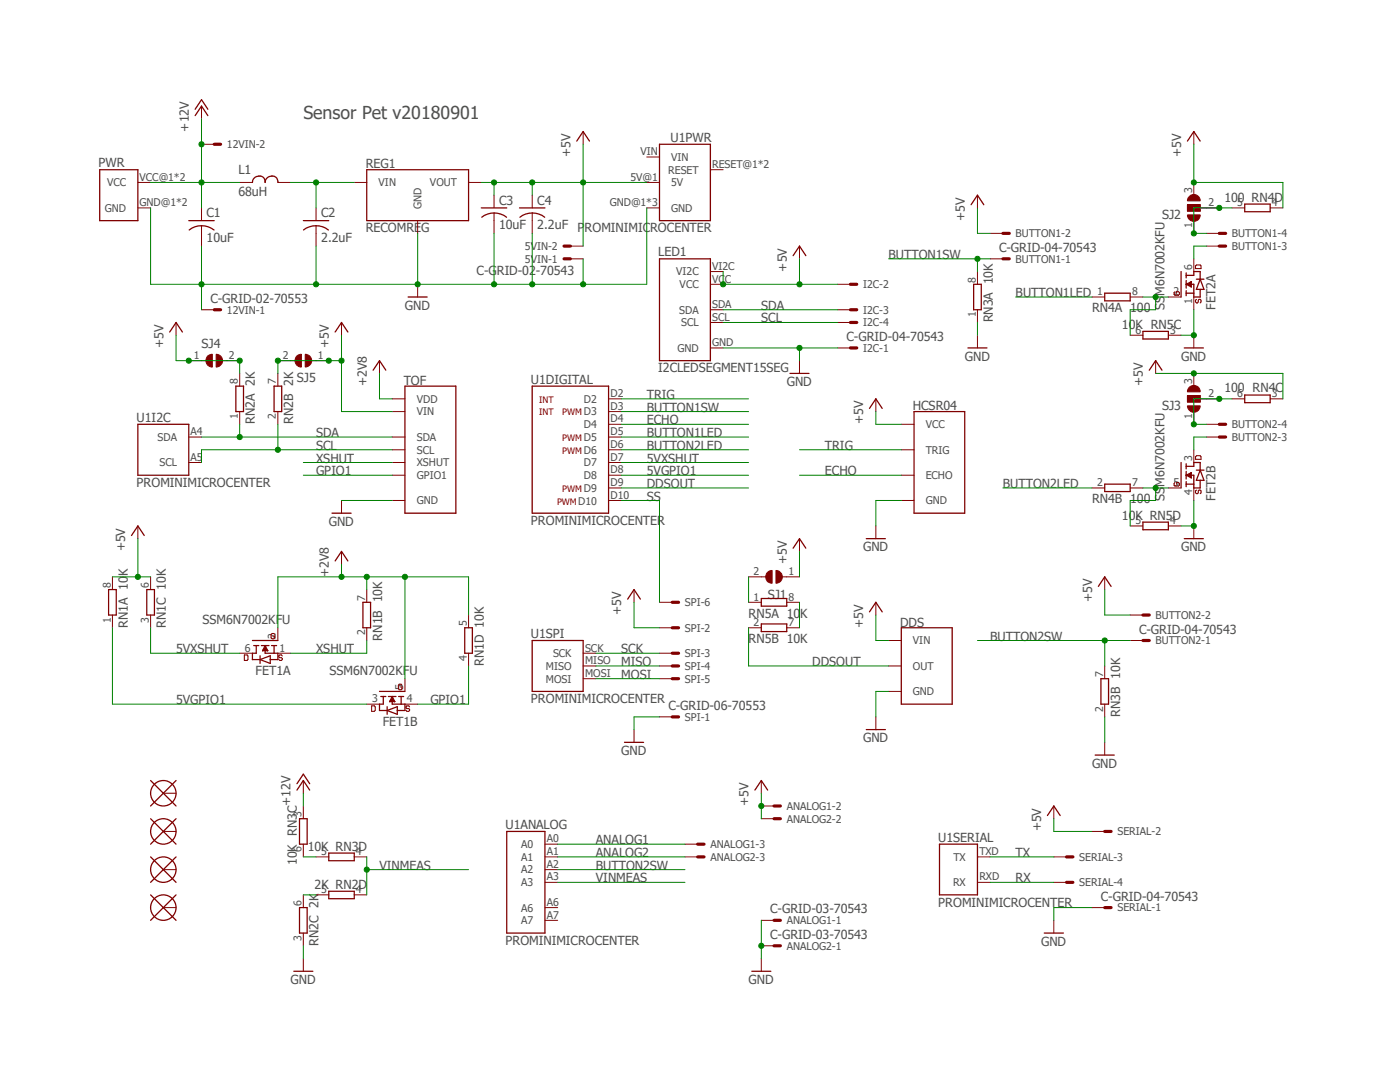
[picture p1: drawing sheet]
<svg xmlns="http://www.w3.org/2000/svg" width="279mm" height="216mm" viewBox="0 0 279 216" stroke-linecap="round" stroke-linejoin="round" font-family="sans-serif">
<path d="M19 18.8l241.4 178.2M260.4 18.8l-241.4 178.2" fill="none" stroke="#fff" stroke-width=".2"/>
<g fill="none" stroke="#800000" stroke-width=".2">
<path d="M27.5 36.4h2.6M40.2 21.2v2.5M40.2 28.8h2.6M47.8 36.4h2.6M55.5 36.4h2.5M70.7 36.4h2.5M93.5 36.4h2.6M98.6 38.9v2.6M116.4 26.2v2.6M129.1 31.3h2.5M129.1 36.4h2.5M141.8 33.9h2.5"/>
<path d="M195.1 38.9v2.6M238.3 26.2v2.6M27.5 41.5h2.6M40.2 41.5v2.5M40.2 45v4.1M63.1 41.5v2.5M63.1 45v4.1M83.4 44v2.6M83.4 56.7v2.6M98.6 42.5v4.1M113.8 49.1h2.6M113.8 51.6h2.6"/>
<path d="M129.1 41.5h2.5M141.8 56.7h2.5M141.8 54.2h2.5M159.6 49.1v2.5M167.2 56.7h2.5M195.1 54.2v2.5M197.6 51.6h2.6M197.6 46.6h2.6M233.2 59.3h2.5M238.3 51.6v2.6M238.3 59.3v2.5M240.8 49.1h2.5"/>
<path d="M240.8 46.6h2.5M40.2 61.8h2.6M47.8 74.5v2.5M55.5 74.5v2.5M68.2 64.3v2.6M75.7 72v2.5M78.3 79.6h2.5M121.5 79.6h2.5M141.8 69.4h2.5M141.8 61.8h2.5M141.8 64.3h2.5M159.6 72v2.5"/>
<path d="M167.2 69.4h2.5M167.2 61.8h2.5M167.2 64.3h2.5M174.8 79.6v2.5M195.1 61.8v2.5M195.1 66.9v2.5M230.6 72v2.5M238.3 66.9v2.5M37.7 87.2h2.5M37.7 92.3h2.5M47.8 82.1v2.6M55.5 82.1v2.6"/>
<path d="M68.2 99.9v2.5M78.3 82.1h2.5M78.3 87.2h2.5M78.3 89.7h2.5M78.3 92.3h2.5M78.3 94.8h2.5M78.3 99.9h2.5M121.5 82.1h2.5M121.5 84.7h2.5M121.5 87.2h2.5M121.5 89.7h2.5M121.5 92.3h2.5"/>
<path d="M121.5 97.4h2.5M121.5 94.8h2.5M121.5 99.9h2.5M179.9 84.7h2.5M179.9 89.7h2.5M179.9 94.8h2.5M179.9 99.9h2.5M233.2 97.4h2.5M238.3 89.7v2.6M238.3 97.4v2.5M240.8 84.7h2.5M240.8 87.2h2.5"/>
<path d="M22.4 115.1v2.5M27.5 104.9v2.6M30.1 115.1v2.5M68.2 110v2.6M73.2 117.6v2.6M126.5 117.6v2.6M174.8 104.9v2.6M220.5 115.1v2.5M238.3 104.9v2.6M22.4 122.7v2.6M30.1 122.7v2.6M47.8 130.3h2.6"/>
<path d="M55.5 130.3h2.5M55.5 125.3v2.5M73.2 125.3v2.5M80.8 135.4v2.6M93.5 122.7v2.6M93.5 130.3v2.6M116.4 130.3h2.5M116.4 135.4h2.5M116.4 132.9h2.5M131.6 130.3h2.6M131.6 135.4h2.6M131.6 132.9h2.6"/>
<path d="M131.6 125.3h2.6M131.6 120.2h2.6M174.8 120.2v2.5M177.3 132.9h2.6M177.3 127.8h2.6M177.3 138h2.6M220.5 132.9v2.5M225.6 127.8h2.5M225.6 122.7h2.5M32.6 158.3h2.5M60.5 155.7v2.6M73.2 140.5h2.5"/>
<path d="M80.8 140.5h2.6M126.5 145.6v2.5M131.6 143h2.6M151.9 155.7v2.6M174.8 143v2.6M220.5 140.5v2.5M220.5 148.1v2.6M32.6 173.5h2.5M32.6 165.9h2.5M60.5 160.8v2.6M60.5 168.4v2.6M60.5 178.6v2.5"/>
<path d="M63.1 171h2.5M63.1 178.6h2.5M70.7 171h2.5M70.7 178.6h2.5M108.8 171h2.5M108.8 176.1h2.5M108.8 173.5h2.5M108.8 168.4h2.5M136.7 171h2.5M136.7 168.4h2.5M151.9 160.8h2.6M151.9 163.4h2.6"/>
<path d="M195.1 171h2.5M195.1 176.1h2.5M210.3 171h2.6M210.3 176.1h2.6M210.3 160.8v2.6M217.9 165.9h2.6M32.6 181.1h2.5M60.5 186.2v2.5M60.5 191.3v2.5M108.8 183.6h2.5M108.8 181.1h2.5M151.9 183.6h2.6"/>
<path d="M151.9 188.7h2.6M151.9 191.3v2.5M210.3 183.6v2.6M217.9 181.1h2.6"/>
</g>
<g fill="none" stroke="#800000" stroke-width=".25">
<path d="M19.9 33.9h7.6v10.1h-7.6zM38.9 23.1l1.3-1.9 1.3 1.9M38.9 21.8l1.3-1.9 1.3 1.9M50.4 36.4a1.27 1.27 0 0 1 1.2-1.3 1.27 1.27 0 0 1 1.3 1.3 1.27 1.27 0 0 1 1.3-1.3 1.27 1.27 0 0 1 1.3 1.3M73.2 33.9h20.3v10.1h-20.3zM115.1 28.2l1.3-2 1.2 2M131.6 28.8h10.2v15.2h-10.2zM237 28.2l1.3-2 1.2 2M37.7 44h5.1M37.8 45.9a4 4 0 0 1 4.9 0M60.5 44h5.1M60.6 45.9a4 4 0 0 1 4.9 0"/>
<path d="M81.4 59.3h3.9M96.1 41.5h5M96.1 43.3a4 4 0 0 1 5 0M131.6 51.6h10.2v20.4h-10.2zM158.3 51l1.3-1.9 1.2 1.9M193.8 40.9l1.3-2 1.2 2M194.3 56.7h1.5v5.1h-1.5zM235.7 54.2v5.1M236.7 56.7h1.6v2.6h1.2v-1.6M236.7 54.9h1.6v-.7h1.2v1.5M236.7 54.4v1.1M236.7 56v1.5"/>
<path d="M236.7 58v1M236.7 58.5h1.6M236.7 56.7l1 .5M237.7 56.2v1M237.7 56.2l-1 .5M237.7 56.2l-.5 .5 .5 .5M237.7 56.2l-.2 .5 .2 .5M238.8 55.7h1.5M239.5 55.7l.8 2h-1.5zM47.1 77h1.5v5.1h-1.5zM54.7 77h1.5v5.1h-1.5zM66.9 66.3l1.3-2 1.2 2"/>
<path d="M74.5 73.9l1.2-1.9 1.3 1.9M80.8 77h10.2v25.4h-10.2zM106.2 77h15.3v25.4h-15.3zM157.6 74.5h3.9M193.2 69.4h3.8M229.4 73.9l1.2-1.9 1.3 1.9M236.3 69.4h3.9M27.5 84.7h10.2v10.1h-10.2zM173.5 81.5l1.3-1.9 1.3 1.9M182.4 82.1h10.1v20.3h-10.1zM235.7 92.3v5.1M236.7 94.8h1.6v2.6h1.2v-1.6"/>
<path d="M236.7 93h1.6v-.7h1.2v1.5M236.7 96.6h1.6M236.7 92.5v1.1M236.7 94.1v1.5M236.7 96.1v1M236.7 94.8l1 .5M237.7 94.3v1M237.7 94.3l-1 .5M237.7 94.3l-.5 .5 .5 .5M237.7 94.3l-.2 .5 .2 .5M238.8 93.8h1.5M239.5 93.8l.8 2h-1.5z"/>
<path d="M21.7 117.6h1.5v5.1h-1.5zM26.2 106.8l1.3-1.9 1.3 1.9M29.3 117.6h1.5v5.1h-1.5zM66.3 102.4h3.8M66.9 111.9l1.3-1.9 1.2 1.9M125.3 119.5l1.2-1.9 1.3 1.9M172.9 107.5h3.8M219.2 117l1.3-1.9 1.2 1.9M236.3 107.5h3.9M50.4 127.8h5.1M50.6 128.8h1M51.1 128.8v1.5h-.7v1.3h1.5"/>
<path d="M51.9 131.6l2-.7v1.5zM51.9 130.9v1.5M52.2 128.8h1.5M52.4 129.8h1M52.4 129.8l.5-.5 .5 .5M52.4 129.8l.5-.2 .5 .2M52.9 128.8v1.5h2.6v1.3h-1.6M52.9 128.8l-.5 1M52.9 128.8l.5 1M54.2 128.8h1M54.7 128.8v1.5M72.4 120.2h1.6v5.1h-1.6z"/>
<path d="M75.7 138h5.1M76 139h1M76.5 139v1.5h-.8v1.3h1.6M77.5 139h1.5M77.8 140h1M77.8 140l.5-.5 .5 .5M77.8 140l.5-.3 .5 .3M78.3 139v1.5h2.5v1.3h-1.5M78.3 139l-.5 1M78.3 139l.5 1M79.5 139h1.1M80.1 139v1.5"/>
<path d="M92.8 125.3h1.5v5h-1.5zM106.2 127.8h10.2v10.2h-10.2zM173.5 122.1l1.3-1.9 1.3 1.9M179.9 125.3h10.1v15.2h-10.1zM219.7 135.4h1.5v5.1h-1.5zM30.1 155.7l5 5.1M35.1 155.7l-5 5.1M59.3 157.6l1.2-1.9 1.3 1.9M59.3 156.4l1.2-1.9 1.3 1.9M77.3 141.8l2-.8v1.5zM77.3 141v1.5M124.6 148.1h3.8"/>
<path d="M150.7 157.6l1.2-1.9 1.3 1.9M172.9 145.6h3.8M218.6 150.7h3.8M30.1 163.4l5 5M30.1 171l5 5.1M30.1 178.6l5 5M35.1 163.4l-5 5M35.1 171l-5 5.1M35.1 178.6l-5 5M59.8 163.4h1.5v5h-1.5zM65.6 177.8h5.1v1.5h-5.1zM65.6 170.2h5.1v1.5h-5.1z"/>
<path d="M101.1 165.9h7.7v20.3h-7.7zM187.5 168.4h7.6v10.2h-7.6zM209 162.7l1.3-1.9 1.3 1.9M58.6 193.8h3.8M59.8 181.1h1.5v5.1h-1.5zM150 193.8h3.8M208.4 186.2h3.8"/>
<circle cx="32.6" cy="158.3" r="2.54"/>
<circle cx="32.6" cy="165.9" r="2.54"/>
<circle cx="32.6" cy="173.5" r="2.54"/>
<circle cx="32.6" cy="181.1" r="2.54"/>
</g>
<g fill="none" stroke="#800000" stroke-width=".64">
<path d="M42.8 28.8h1.2M112.6 49.1h1.2M112.6 51.6h1.2M169.7 56.7h1.3M200.2 51.6h1.2M200.2 46.6h1.2M243.3 49.1h1.3M243.3 46.6h1.3M42.8 61.8h1.2M169.7 69.4h1.3M169.7 61.8h1.3M169.7 64.3h1.3"/>
<path d="M243.3 87.2h1.3M243.3 84.7h1.3M134.2 125.3h1.2M134.2 130.3h1.2M134.2 132.9h1.2M134.2 135.4h1.2M134.2 120.2h1.2M228.1 127.8h1.3M228.1 122.7h1.3M134.2 143h1.2M139.2 168.4h1.3M139.2 171h1.3"/>
<path d="M154.5 160.8h1.2M154.5 163.4h1.2M212.9 171h1.2M212.9 176.1h1.2M220.5 165.9h1.2M154.5 183.6h1.2M154.5 188.7h1.2M220.5 181.1h1.2"/>
</g>
<path d="M234.5 58.2l-.2 .2 .2 .5h.7l.2-.2v-.3l-.2-.2h-.4v.3M238.6 53l.2-.1h.7l.2 .1v.6h-1.1zM238.8 59.7l-.2 .2v.3l.2 .3 .3-.3v-.3l.2-.2 .4 .2-.2 .6M234.5 96.3l-.2 .2v.3l.2 .2h.7l.2-.2-.2-.5h-.4v.3M238.8 97.8l-.2 .2v.3l.4 .2 .1-.2v-.3l.4-.2 .2 .2v.3l-.2 .2M238.8 90.9h.7l.2 .2v.6h-1.1v-.6zM48.8 130.7h.5l.2 .2v.7l-.2 .2h-.5zM54.8 126.6l-.1-.2-.6 .2v.7l.6 .2 .1-.2v-.4h-.3M56.3 130.9l-.1-.2h-.4l-.2 .2 .2 .3h.4l.1 .2-.1 .4h-.4l-.2-.2M80.2 136.7l-.1-.2h-.4l-.2 .2v.7l.2 .2h.4l.1-.2v-.3h-.3M74.2 140.8h.5l.2 .3v.6l-.2 .2h-.5zM81.7 141.1l-.1-.3h-.4l-.2 .3 .2 .3h.4l.1 .2-.1 .3h-.4l-.2-.2" fill="none" stroke="#800000" stroke-width=".21"/>
<path d="M237.4 39.2a1.25 1.25 0 0 1 1.3-.3 1.25 1.25 0 0 1 .8 1.2h-2.5l.1-.6z" fill-rule="evenodd" fill="#800000"/>
<path d="M237.4 39.2a1.25 1.25 0 0 1 1.3-.3 1.25 1.25 0 0 1 .8 1.2h-2.5l.1-.6z" fill="none" stroke="#800000" stroke-width=".2"/>
<path d="M237 42.9h2.5a1.27 1.27 0 0 1-1.2 1.3 1.27 1.27 0 0 1-1.3-1.3z" fill-rule="evenodd" fill="#800000"/>
<path d="M237 42.9h2.5a1.27 1.27 0 0 1-1.2 1.3 1.27 1.27 0 0 1-1.3-1.3zM237 40.9h2.5v1.2h-2.5zM239.5 41.5h1.3" fill="none" stroke="#800000" stroke-width=".2"/>
<path d="M237 40.9h2.5v1.2h-2.5z" fill-rule="evenodd" fill="#800000"/>
<path d="M238.3 36.4v2.5M237 40.9h2.5v1.2h-2.5zM238.3 44v2.6M240.8 41.5h2.5" fill="none" stroke="#800000" stroke-width=".2"/>
<path d="M237.4 77.3a1.27 1.27 0 0 1 1.4-.3 1.27 1.27 0 0 1 .7 1.2h-2.5l.1-.6z" fill-rule="evenodd" fill="#800000"/>
<path d="M237.4 77.3a1.27 1.27 0 0 1 1.4-.3 1.27 1.27 0 0 1 .7 1.2h-2.5l.1-.6z" fill="none" stroke="#800000" stroke-width=".2"/>
<path d="M237 81h2.5a1.27 1.27 0 0 1-1.2 1.3 1.27 1.27 0 0 1-1.3-1.3z" fill-rule="evenodd" fill="#800000"/>
<path d="M237 79h2.5v1.2h-2.5zM239.5 79.6h1.3M237 81h2.5a1.27 1.27 0 0 1-1.2 1.3 1.27 1.27 0 0 1-1.3-1.3z" fill="none" stroke="#800000" stroke-width=".2"/>
<path d="M237 79h2.5v1.2h-2.5z" fill-rule="evenodd" fill="#800000"/>
<g fill="none" stroke="#800000" stroke-width=".2">
<path d="M217.9 59.3h2.6M225.6 59.3h2.5M245.9 41.5h2.5M253.5 41.5h2.5M225.6 66.9h2.5M233.2 66.9h2.5M237 79h2.5v1.2h-2.5zM238.3 74.5v2.5M240.8 79.6h2.5M245.9 79.6h2.5M253.5 79.6h2.5M217.9 97.4h2.6"/>
<path d="M225.6 97.4h2.5M238.3 82.1v2.6M225.6 104.9h2.5M233.2 104.9h2.5M149.4 125.3h2.5M149.4 120.2h2.5M157 125.3h2.6M157 120.2h2.6"/>
</g>
<path d="M220.5 58.5h5.1v1.5h-5.1zM248.4 40.7h5.1v1.5h-5.1zM228.1 66.1h5.1v1.5h-5.1zM248.4 78.8h5.1v1.5h-5.1zM220.5 96.6h5.1v1.5h-5.1zM151.9 119.4h5.1v1.5h-5.1zM228.1 104.2h5.1v1.5h-5.1zM151.9 124.5h5.1v1.5h-5.1z" fill="none" stroke="#800000" stroke-width=".25"/>
<path d="M153.2 114.2l.3-.2 .6-.2v2.6a1.27 1.27 0 0 1-1.2-.8 1.27 1.27 0 0 1 .3-1.4z" fill-rule="evenodd" fill="#800000"/>
<path d="M153.2 114.2l.3-.2 .6-.2v2.6a1.27 1.27 0 0 1-1.2-.8 1.27 1.27 0 0 1 .3-1.4z" fill="none" stroke="#800000" stroke-width=".2"/>
<path d="M154.9 113.8a1.27 1.27 0 0 1 1.2 1.3 1.27 1.27 0 0 1-1.2 1.3z" fill-rule="evenodd" fill="#800000"/>
<path d="M106.2 38.9v2.6M106.2 42.5v4.1M149.4 115.1h3.4M154.9 113.8a1.27 1.27 0 0 1 1.2 1.3 1.27 1.27 0 0 1-1.2 1.3zM156.1 115.1h3.5M159.6 107.5v2.5" fill="none" stroke="#800000" stroke-width=".2"/>
<path d="M103.7 41.5h5.1M103.8 43.3a4 4 0 0 1 4.9 0M158.3 109.4l1.3-1.9 1.2 1.9" fill="none" stroke="#800000" stroke-width=".25"/>
<path d="M43.1 70.7a1.27 1.27 0 0 1 1.3 1.3 1.27 1.27 0 0 1-1.3 1.2z" fill-rule="evenodd" fill="#800000"/>
<path d="M43.1 70.7a1.27 1.27 0 0 1 1.3 1.3 1.27 1.27 0 0 1-1.3 1.2z" fill="none" stroke="#800000" stroke-width=".2"/>
<path d="M41.4 71l1-.3v2.5a1.3 1.3 0 0 1-1.2-.8 1.3 1.3 0 0 1 .2-1.4z" fill-rule="evenodd" fill="#800000"/>
<path d="M37.7 72h3.4M41.4 71l1-.3v2.5a1.3 1.3 0 0 1-1.2-.8 1.3 1.3 0 0 1 .2-1.4zM44.4 72h3.4" fill="none" stroke="#800000" stroke-width=".2"/>
<path d="M59.2 71l1-.3v2.5a1.3 1.3 0 0 1-1.2-.8 1.3 1.3 0 0 1 .2-1.4z" fill-rule="evenodd" fill="#800000"/>
<path d="M59.2 71l1-.3v2.5a1.3 1.3 0 0 1-1.2-.8 1.3 1.3 0 0 1 .2-1.4z" fill="none" stroke="#800000" stroke-width=".2"/>
<path d="M60.9 70.7a1.27 1.27 0 0 1 1.3 1.3 1.27 1.27 0 0 1-1.3 1.2z" fill-rule="evenodd" fill="#800000"/>
<path d="M35.1 64.3v2.6M55.5 72h3.4M60.9 70.7a1.27 1.27 0 0 1 1.3 1.3 1.27 1.27 0 0 1-1.3 1.2zM62.2 72h3.4" fill="none" stroke="#800000" stroke-width=".2"/>
<path d="M33.9 66.3l1.2-2 1.3 2" fill="none" stroke="#800000" stroke-width=".25"/>
<path d="M30.1 41.5v15.2h99v-15.2M83.4 46.6v10.1" fill="none" stroke="#008000" stroke-width=".2"/>
<circle cx="83.3" cy="56.7" r=".51" fill="#008000"/>
<g fill="none" stroke="#008000" stroke-width=".2">
<path d="M40.2 49.1v7.6M63.1 49.1v7.6"/>
<circle cx="83.3" cy="56.7" r=".51"/>
</g>
<circle cx="40.2" cy="56.7" r=".51" fill="#008000"/>
<circle cx="40.2" cy="56.7" r=".51" fill="none" stroke="#008000" stroke-width=".2"/>
<circle cx="63.1" cy="56.7" r=".51" fill="#008000"/>
<g fill="none" stroke="#008000" stroke-width=".2">
<path d="M98.6 46.6v10.1"/>
<circle cx="63.1" cy="56.7" r=".51"/>
</g>
<circle cx="98.6" cy="56.7" r=".51" fill="#008000"/>
<g fill="none" stroke="#008000" stroke-width=".2">
<path d="M116.4 51.6v5.1"/>
<circle cx="98.6" cy="56.7" r=".51"/>
</g>
<circle cx="116.4" cy="56.7" r=".51" fill="#008000"/>
<g fill="none" stroke="#008000" stroke-width=".2">
<path d="M40.2 56.7v5.1M106.2 46.6v10.1"/>
<circle cx="116.4" cy="56.7" r=".51"/>
</g>
<circle cx="106.2" cy="56.7" r=".51" fill="#008000"/>
<g fill="none" stroke="#008000" stroke-width=".2">
<path d="M144.3 69.4h22.9M159.6 69.4v2.6M68.2 99.9h10.1M131.6 143h-5.1v2.6"/>
<circle cx="106.2" cy="56.7" r=".51"/>
</g>
<circle cx="159.5" cy="69.4" r=".51" fill="#008000"/>
<g fill="none" stroke="#008000" stroke-width=".2">
<path d="M195.1 64.3v2.6M238.3 61.8v5.1h-2.6M179.9 99.9h-5.1v5"/>
<circle cx="159.5" cy="69.4" r=".51"/>
</g>
<circle cx="238.2" cy="66.9" r=".51" fill="#008000"/>
<g fill="none" stroke="#008000" stroke-width=".2">
<path d="M238.3 99.9v5h-2.6M177.3 138h-2.5v5"/>
<circle cx="238.2" cy="66.9" r=".51"/>
</g>
<circle cx="238.2" cy="104.9" r=".51" fill="#008000"/>
<g fill="none" stroke="#008000" stroke-width=".2">
<path d="M220.5 143v5.1"/>
<circle cx="238.2" cy="104.9" r=".51"/>
</g>
<circle cx="151.9" cy="188.7" r=".51" fill="#008000"/>
<g fill="none" stroke="#008000" stroke-width=".2">
<path d="M58 36.4h12.7M63.1 36.4v5.1M60.5 188.7v2.6M151.9 183.6v7.7M217.9 181.1h-7.6v2.5"/>
<circle cx="151.9" cy="188.7" r=".51"/>
</g>
<circle cx="63.1" cy="36.4" r=".51" fill="#008000"/>
<g fill="none" stroke="#008000" stroke-width=".2">
<path d="M96.1 36.4h33M98.6 36.4v2.5"/>
<circle cx="63.1" cy="36.4" r=".51"/>
</g>
<circle cx="98.6" cy="36.4" r=".51" fill="#008000"/>
<g fill="none" stroke="#008000" stroke-width=".2">
<path d="M116.4 36.4v12.7"/>
<circle cx="98.6" cy="36.4" r=".51"/>
</g>
<circle cx="116.4" cy="36.4" r=".51" fill="#008000"/>
<g fill="none" stroke="#008000" stroke-width=".2">
<path d="M106.2 36.4v2.5M116.4 28.8v7.6"/>
<circle cx="116.4" cy="36.4" r=".51"/>
</g>
<circle cx="106.2" cy="36.4" r=".51" fill="#008000"/>
<g fill="none" stroke="#008000" stroke-width=".2">
<path d="M68.2 66.9v15.2h10.1M68.2 72h-12.7v2.5"/>
<circle cx="106.2" cy="36.4" r=".51"/>
</g>
<circle cx="55.5" cy="72" r=".51" fill="#008000"/>
<circle cx="55.5" cy="72" r=".51" fill="none" stroke="#008000" stroke-width=".2"/>
<circle cx="68.2" cy="72" r=".51" fill="#008000"/>
<circle cx="68.2" cy="72" r=".51" fill="none" stroke="#008000" stroke-width=".2"/>
<circle cx="65.6" cy="72" r=".51" fill="#008000"/>
<g fill="none" stroke="#008000" stroke-width=".2">
<path d="M22.4 115.1h7.7M27.5 107.5v7.6"/>
<circle cx="65.6" cy="72" r=".51"/>
</g>
<circle cx="27.5" cy="115.1" r=".51" fill="#008000"/>
<g fill="none" stroke="#008000" stroke-width=".2">
<path d="M144.3 54.2v2.5h22.9M159.6 51.6v5.1M126.5 120.2v5.1h5.1"/>
<circle cx="27.5" cy="115.1" r=".51"/>
</g>
<circle cx="144.3" cy="56.7" r=".51" fill="#008000"/>
<circle cx="144.3" cy="56.7" r=".51" fill="none" stroke="#008000" stroke-width=".2"/>
<circle cx="159.5" cy="56.7" r=".51" fill="#008000"/>
<g fill="none" stroke="#008000" stroke-width=".2">
<path d="M195.1 41.5v5.1h2.5M174.8 82.1v2.6h5.1M220.5 117.6v5.1h5.1M174.8 122.7v5.1h2.5"/>
<circle cx="159.5" cy="56.7" r=".51"/>
</g>
<circle cx="151.9" cy="160.8" r=".51" fill="#008000"/>
<g fill="none" stroke="#008000" stroke-width=".2">
<path d="M238.3 28.8v7.6h17.7v5.1M151.9 158.3v5.1M210.3 163.4v2.5h7.6"/>
<circle cx="151.9" cy="160.8" r=".51"/>
</g>
<circle cx="238.2" cy="36.4" r=".51" fill="#008000"/>
<g fill="none" stroke="#008000" stroke-width=".2">
<path d="M230.6 74.5h25.4v5.1"/>
<circle cx="238.2" cy="36.4" r=".51"/>
</g>
<circle cx="238.2" cy="74.5" r=".51" fill="#008000"/>
<g fill="none" stroke="#008000" stroke-width=".2">
<path d="M35.1 66.9v5.1h12.7v2.5M159.6 110v5.1"/>
<circle cx="238.2" cy="74.5" r=".51"/>
</g>
<circle cx="37.7" cy="72" r=".51" fill="#008000"/>
<circle cx="37.7" cy="72" r=".51" fill="none" stroke="#008000" stroke-width=".2"/>
<circle cx="47.8" cy="72" r=".51" fill="#008000"/>
<g fill="none" stroke="#008000" stroke-width=".2">
<path d="M40.2 87.2h38.1M47.8 84.7v2.5"/>
<circle cx="47.8" cy="72" r=".51"/>
</g>
<circle cx="47.8" cy="87.2" r=".51" fill="#008000"/>
<g fill="none" stroke="#008000" stroke-width=".2">
<path d="M144.3 61.8h22.9M55.5 84.7v5M78.3 89.7h-38.1v2.6"/>
<circle cx="47.8" cy="87.2" r=".51"/>
</g>
<circle cx="55.5" cy="89.7" r=".51" fill="#008000"/>
<g fill="none" stroke="#008000" stroke-width=".2">
<path d="M75.7 74.5v5.1h2.6M144.3 64.3h22.9M68.2 112.6v2.5M55.5 125.3v-10.2h25.3v20.3"/>
<circle cx="55.5" cy="89.7" r=".51"/>
</g>
<circle cx="68.2" cy="115.1" r=".51" fill="#008000"/>
<g fill="none" stroke="#008000" stroke-width=".2">
<path d="M73.2 115.1v2.5M80.8 115.1h12.7v7.6"/>
<circle cx="68.2" cy="115.1" r=".51"/>
</g>
<circle cx="73.2" cy="115.1" r=".51" fill="#008000"/>
<circle cx="73.2" cy="115.1" r=".51" fill="none" stroke="#008000" stroke-width=".2"/>
<circle cx="80.8" cy="115.1" r=".51" fill="#008000"/>
<g fill="none" stroke="#008000" stroke-width=".2">
<path d="M177.3 51.6h20.3M195.1 51.6v2.6M124 79.6h25.4M60.5 92.3h17.8M60.5 94.8h17.8M124 92.3h25.4M124 94.8h25.4M124 89.7h25.4M124 99.9h7.6v20.3M124 84.7h25.4M159.6 94.8h20.3M159.6 89.7h20.3"/>
<path d="M200.2 97.4h17.7M22.4 125.3v15.2h50.8M30.1 125.3v5h17.7M73.2 127.8v2.5h-15.2M93.5 132.9v7.6h-10.1M118.9 130.3h12.7M118.9 132.9h12.7M118.9 135.4h12.7"/>
<circle cx="80.8" cy="115.1" r=".51"/>
</g>
<circle cx="195.1" cy="51.6" r=".51" fill="#008000"/>
<g fill="none" stroke="#008000" stroke-width=".2">
<path d="M202.7 59.3h15.2M240.8 49.1h-2.5v2.5M124 82.1h25.4M124 87.2h25.4M124 97.4h25.4M240.8 87.2h-2.5v2.5M149.4 125.3v7.6h27.9M195.1 127.8h30.5M220.5 127.8v5.1M111.3 168.4h25.4M111.3 171h25.4"/>
<circle cx="195.1" cy="51.6" r=".51"/>
</g>
<circle cx="220.5" cy="127.8" r=".51" fill="#008000"/>
<g fill="none" stroke="#008000" stroke-width=".2">
<path d="M30.1 36.4h17.7M40.2 36.4v5.1M111.3 173.5h25.4"/>
<circle cx="220.5" cy="127.8" r=".51"/>
</g>
<circle cx="40.2" cy="36.4" r=".51" fill="#008000"/>
<g fill="none" stroke="#008000" stroke-width=".2">
<path d="M40.2 23.7v12.7"/>
<circle cx="40.2" cy="36.4" r=".51"/>
</g>
<circle cx="40.2" cy="28.8" r=".51" fill="#008000"/>
<g fill="none" stroke="#008000" stroke-width=".2">
<path d="M60.5 158.3v2.5M60.5 171h2.6M60.5 178.6h2.6M73.2 171v7.6M73.2 173.5h20.3"/>
<circle cx="40.2" cy="28.8" r=".51"/>
</g>
<circle cx="73.2" cy="173.5" r=".51" fill="#008000"/>
<g fill="none" stroke="#008000" stroke-width=".2">
<path d="M245.9 41.5h-7.6v5.1h2.5M111.3 176.1h25.4M197.6 176.1h12.7M197.6 171h12.7"/>
<circle cx="73.2" cy="173.5" r=".51"/>
</g>
<circle cx="238.2" cy="46.6" r=".51" fill="#008000"/>
<circle cx="238.2" cy="46.6" r=".51" fill="none" stroke="#008000" stroke-width=".2"/>
<circle cx="243.3" cy="41.5" r=".51" fill="#008000"/>
<g fill="none" stroke="#008000" stroke-width=".2">
<path d="M245.9 79.6h-7.6v5.1h2.5"/>
<circle cx="243.3" cy="41.5" r=".51"/>
</g>
<circle cx="238.2" cy="84.7" r=".51" fill="#008000"/>
<circle cx="238.2" cy="84.7" r=".51" fill="none" stroke="#008000" stroke-width=".2"/>
<circle cx="243.3" cy="79.6" r=".51" fill="#008000"/>
<g fill="none" stroke="#008000" stroke-width=".2">
<path d="M228.1 59.3h5.1M230.6 59.3v2.5h-5v5.1"/>
<circle cx="243.3" cy="79.6" r=".51"/>
</g>
<circle cx="230.6" cy="59.3" r=".51" fill="#008000"/>
<g fill="none" stroke="#008000" stroke-width=".2">
<path d="M228.1 97.4h5.1M230.6 97.4v2.5h-5v5"/>
<circle cx="230.6" cy="59.3" r=".51"/>
</g>
<circle cx="230.6" cy="97.4" r=".51" fill="#008000"/>
<g fill="none" stroke="#008000" stroke-width=".2">
<path d="M149.4 115.1v5.1M159.6 120.2v5.1"/>
<circle cx="230.6" cy="97.4" r=".51"/>
</g>
<text font-size="3.6" fill="#505050" x="60.5" y="23.7">Sensor Pet v20180901</text>
<g font-size="2.5" fill="#505050">
<text x="37.7" y="26.2" transform="rotate(-90 37.7 26.2)">+12V</text>
<text x="133.8" y="28.3">U1PWR</text>
<text x="19.6" y="33.4">PWR</text>
<text x="47.6" y="34.6">L1</text>
<text x="73" y="33.6">REG1</text>
<text x="113.8" y="31.3" transform="rotate(-90 113.8 31.3)">+5V</text>
<text x="235.7" y="31.3" transform="rotate(-90 235.7 31.3)">+5V</text>
<text x="47.6" y="39.2">68uH</text>
<text x="99.6" y="40.9">C3</text>
<text x="107.2" y="40.9">C4</text>
<text x="244.4" y="40.2">100 RN4D</text>
<text x="41.2" y="43.4">C1</text>
<text x="64.1" y="43.4">C2</text>
<text x="73" y="46.3">RECOMREG</text>
<text x="99.6" y="45.7">10uF</text>
<text x="107.2" y="45.7">2.2uF</text>
<text x="115.3" y="46.3">PROMINIMICROCENTER</text>
<text x="192.6" y="44" transform="rotate(-90 192.6 44)">+5V</text>
<text x="231.9" y="43.6">SJ2</text>
<text x="41.2" y="48.2">10uF</text>
<text x="64.1" y="48.2">2.2uF</text>
<text x="131.4" y="51.1">LED1</text>
<text x="177.3" y="51.6">BUTTON1SW</text>
<text x="199.4" y="50.3">C-GRID-04-70543</text>
<text x="95.1" y="54.8">C-GRID-02-70543</text>
<text x="157" y="54.2" transform="rotate(-90 157 54.2)">+5V</text>
<text x="202.7" y="59.3">BUTTON1LED</text>
<text x="42" y="60.4">C-GRID-02-70553</text>
<text x="80.8" y="61.8">GND</text>
<text x="151.9" y="61.8">SDA</text>
<text x="151.9" y="64.3">SCL</text>
<text x="198.1" y="64.3" transform="rotate(-90 198.1 64.3)">RN3A 10K</text>
<text x="217.9" y="62.3">RN4A</text>
<text x="223.9" y="65.6">10K RN5C</text>
<text x="225.6" y="62.3">100</text>
<text x="232.4" y="61.8" transform="rotate(-90 232.4 61.8)">SSM6N7002KFU</text>
<text x="242.6" y="61.8" transform="rotate(-90 242.6 61.8)">FET2A</text>
<text x="32.6" y="69.4" transform="rotate(-90 32.6 69.4)">+5V</text>
<text x="40.2" y="69.4">SJ4</text>
<text x="65.6" y="69.4" transform="rotate(-90 65.6 69.4)">+5V</text>
<text x="169" y="68">C-GRID-04-70543</text>
<text x="192.6" y="72">GND</text>
<text x="235.7" y="72">GND</text>
<text x="59.3" y="76.3">SJ5</text>
<text x="73.2" y="77" transform="rotate(-90 73.2 77)">+2V8</text>
<text x="80.6" y="76.8">TOF</text>
<text x="106" y="76.5">U1DIGITAL</text>
<text x="131.4" y="74.3">I2CLEDSEGMENT15SEG</text>
<text x="157" y="77">GND</text>
<text x="228.1" y="77" transform="rotate(-90 228.1 77)">+5V</text>
<text x="129.1" y="79.6">TRIG</text>
<text x="129.1" y="82.1">BUTTON1SW</text>
<text x="182.2" y="81.9">HCSR04</text>
<text x="231.9" y="81.7">SJ3</text>
<text x="244.4" y="78.3">100 RN4C</text>
<text x="27.3" y="84.2">U1I2C</text>
<text x="50.9" y="84.7" transform="rotate(-90 50.9 84.7)">RN2A 2K</text>
<text x="58.5" y="84.7" transform="rotate(-90 58.5 84.7)">RN2B 2K</text>
<text x="63.1" y="87.2">SDA</text>
<text x="63.1" y="89.7">SCL</text>
<text x="129.1" y="89.7">BUTTON2LED</text>
<text x="129.1" y="84.7">ECHO</text>
<text x="129.1" y="87.2">BUTTON1LED</text>
<text x="164.6" y="89.7">TRIG</text>
<text x="172.3" y="84.7" transform="rotate(-90 172.3 84.7)">+5V</text>
<text x="63.1" y="92.3">XSHUT</text>
<text x="63.1" y="94.8">GPIO1</text>
<text x="129.1" y="92.3">5VXSHUT</text>
<text x="129.1" y="94.8">5VGPIO1</text>
<text x="164.6" y="94.8">ECHO</text>
<text x="27.3" y="97.1">PROMINIMICROCENTER</text>
<text x="129.1" y="99.9">SS</text>
<text x="129.1" y="97.4">DDSOUT</text>
<text x="200.2" y="97.4">BUTTON2LED</text>
<text x="217.9" y="100.4">RN4B</text>
<text x="225.6" y="100.4">100</text>
<text x="232.4" y="99.9" transform="rotate(-90 232.4 99.9)">SSM6N7002KFU</text>
<text x="242.6" y="99.9" transform="rotate(-90 242.6 99.9)">FET2B</text>
<text x="65.6" y="104.9">GND</text>
<text x="106" y="104.7">PROMINIMICROCENTER</text>
<text x="223.9" y="103.7">10K RN5D</text>
<text x="25" y="110" transform="rotate(-90 25 110)">+5V</text>
<text x="157" y="112.6" transform="rotate(-90 157 112.6)">+5V</text>
<text x="172.3" y="110">GND</text>
<text x="235.7" y="110">GND</text>
<text x="65.6" y="115.1" transform="rotate(-90 65.6 115.1)">+2V8</text>
<text x="153.2" y="119.4">SJ1</text>
<text x="25.5" y="125.3" transform="rotate(-90 25.5 125.3)">RN1A 10K</text>
<text x="33.1" y="125.3" transform="rotate(-90 33.1 125.3)">RN1C 10K</text>
<text x="40.4" y="124.5">SSM6N7002KFU</text>
<text x="124" y="122.7" transform="rotate(-90 124 122.7)">+5V</text>
<text x="149.4" y="123.2">RN5A 10K</text>
<text x="172.3" y="125.3" transform="rotate(-90 172.3 125.3)">+5V</text>
<text x="179.6" y="125">DDS</text>
<text x="217.9" y="120.2" transform="rotate(-90 217.9 120.2)">+5V</text>
<text x="35.1" y="130.3">5VXSHUT</text>
<text x="63.1" y="130.3">XSHUT</text>
<text x="76.2" y="127.8" transform="rotate(-90 76.2 127.8)">RN1B 10K</text>
<text x="106" y="127.3">U1SPI</text>
<text x="124" y="130.3">SCK</text>
<text x="149.4" y="128.3">RN5B 10K</text>
<text x="197.6" y="127.8">BUTTON2SW</text>
<text x="227.3" y="126.4">C-GRID-04-70543</text>
<text x="51" y="134.7">FET1A</text>
<text x="65.8" y="134.7">SSM6N7002KFU</text>
<text x="96.6" y="132.9" transform="rotate(-90 96.6 132.9)">RN1D 10K</text>
<text x="124" y="132.9">MISO</text>
<text x="124" y="135.4">MOSI</text>
<text x="162.1" y="132.9">DDSOUT</text>
<text x="35.1" y="140.5">5VGPIO1</text>
<text x="85.9" y="140.5">GPIO1</text>
<text x="106" y="140.3">PROMINIMICROCENTER</text>
<text x="133.4" y="141.6">C-GRID-06-70553</text>
<text x="223.5" y="143" transform="rotate(-90 223.5 143)">RN3B 10K</text>
<text x="76.4" y="144.8">FET1B</text>
<text x="172.3" y="148.1">GND</text>
<text x="124" y="150.7">GND</text>
<text x="217.9" y="153.2">GND</text>
<text x="58" y="160.8" transform="rotate(-90 58 160.8)">+12V</text>
<text x="149.4" y="160.8" transform="rotate(-90 149.4 160.8)">+5V</text>
<text x="100.9" y="165.4">U1ANALOG</text>
<text x="187.2" y="167.9">U1SERIAL</text>
<text x="207.8" y="165.9" transform="rotate(-90 207.8 165.9)">+5V</text>
<text x="59.3" y="172.6" transform="rotate(-90 59.3 172.6)">10K RN3C</text>
<text x="61.4" y="169.7">10K RN3D</text>
<text x="75.7" y="173.5">VINMEAS</text>
<text x="118.9" y="168.4">ANALOG1</text>
<text x="118.9" y="171">ANALOG2</text>
<text x="118.9" y="173.5">BUTTON2SW</text>
<text x="202.7" y="171">TX</text>
<text x="62.8" y="177.3">2K RN2D</text>
<text x="118.9" y="176.1">VINMEAS</text>
<text x="202.7" y="176.1">RX</text>
<text x="219.7" y="179.8">C-GRID-04-70543</text>
<text x="153.7" y="182.2">C-GRID-03-70543</text>
<text x="187.2" y="180.9">PROMINIMICROCENTER</text>
<text x="63.6" y="188.7" transform="rotate(-90 63.6 188.7)">RN2C 2K</text>
<text x="100.9" y="188.5">PROMINIMICROCENTER</text>
<text x="153.7" y="187.3">C-GRID-03-70543</text>
<text x="207.8" y="188.7">GND</text>
<text x="58" y="196.3">GND</text>
<text x="149.4" y="196.3">GND</text>
</g>
<g font-size="2.1" fill="#505050">
<text x="45.3" y="29.5">12VIN-2</text>
<text x="127.8" y="31">VIN</text>
<text x="133.3" y="34.6">RESET</text>
<text x="133.9" y="32.1">VIN</text>
<text x="142.1" y="33.5">RESET@1*2</text>
<text x="21.4" y="37.2">VCC</text>
<text x="27.9" y="36.1">VCC@1*2</text>
<text x="27.9" y="41.1">GND@1*2</text>
<text x="75.6" y="37.2">VIN</text>
<text x="84.1" y="41.7" transform="rotate(-90 84.1 41.7)">GND</text>
<text x="85.8" y="37.2">VOUT</text>
<text x="121.7" y="41.1">GND@1*3</text>
<text x="125.8" y="36.1">5V@1</text>
<text x="133.9" y="37.2">5V</text>
<text x="237.9" y="38.6" transform="rotate(-90 237.9 38.6)">3</text>
<text x="241.2" y="41.1">2</text>
<text x="246.9" y="41.1">5</text>
<text x="253.8" y="41.1">4</text>
<text x="21" y="42.2">GND</text>
<text x="133.9" y="42.2">GND</text>
<text x="202.7" y="47.3">BUTTON1-2</text>
<text x="237.9" y="45.6" transform="rotate(-90 237.9 45.6)">1</text>
<text x="245.9" y="47.3">BUTTON1-4</text>
<text x="104.8" y="49.9">5VIN-2</text>
<text x="104.8" y="52.4">5VIN-1</text>
<text x="142.1" y="53.8">VI2C</text>
<text x="202.7" y="52.4">BUTTON1-1</text>
<text x="237.9" y="53.8" transform="rotate(-90 237.9 53.8)">6</text>
<text x="245.9" y="49.9">BUTTON1-3</text>
<text x="135" y="54.9">VI2C</text>
<text x="135.6" y="57.5">VCC</text>
<text x="142.1" y="56.4">VCC</text>
<text x="172.3" y="57.5">I2C-2</text>
<text x="194.7" y="56.4" transform="rotate(-90 194.7 56.4)">8</text>
<text x="219" y="58.9">1</text>
<text x="225.9" y="58.9">8</text>
<text x="234.2" y="58.9">2</text>
<text x="45.3" y="62.6">12VIN-1</text>
<text x="135.6" y="62.6">SDA</text>
<text x="135.9" y="65.1">SCL</text>
<text x="142.1" y="64">SCL</text>
<text x="142.1" y="61.5">SDA</text>
<text x="172.3" y="62.6">I2C-3</text>
<text x="172.3" y="65.1">I2C-4</text>
<text x="194.7" y="63.3" transform="rotate(-90 194.7 63.3)">1</text>
<text x="237.9" y="60.7" transform="rotate(-90 237.9 60.7)">1</text>
<text x="38.7" y="71.6">1</text>
<text x="45.6" y="71.6">2</text>
<text x="56.5" y="71.6">2</text>
<text x="63.4" y="71.6">1</text>
<text x="135.2" y="70.2">GND</text>
<text x="142.1" y="69">GND</text>
<text x="172.3" y="70.2">I2C-1</text>
<text x="226.6" y="66.5">6</text>
<text x="233.6" y="66.5">3</text>
<text x="47.5" y="76.7" transform="rotate(-90 47.5 76.7)">8</text>
<text x="55.1" y="76.7" transform="rotate(-90 55.1 76.7)">7</text>
<text x="237.9" y="76.7" transform="rotate(-90 237.9 76.7)">3</text>
<text x="47.5" y="83.6" transform="rotate(-90 47.5 83.6)">1</text>
<text x="55.1" y="83.6" transform="rotate(-90 55.1 83.6)">2</text>
<text x="83.2" y="80.3">VDD</text>
<text x="83.2" y="82.9">VIN</text>
<text x="116.5" y="80.3">D2</text>
<text x="116.5" y="82.9">D3</text>
<text x="121.8" y="79.2">D2</text>
<text x="121.8" y="81.7">D3</text>
<text x="237.9" y="83.6" transform="rotate(-90 237.9 83.6)">1</text>
<text x="241.2" y="79.2">2</text>
<text x="246.9" y="79.2">6</text>
<text x="253.8" y="79.2">3</text>
<text x="31.5" y="88">SDA</text>
<text x="38" y="86.8">A4</text>
<text x="83.2" y="88">SDA</text>
<text x="116.5" y="85.4">D4</text>
<text x="116.5" y="88">D5</text>
<text x="121.8" y="84.3">D4</text>
<text x="121.8" y="86.8">D5</text>
<text x="121.8" y="89.4">D6</text>
<text x="184.7" y="85.4">VCC</text>
<text x="245.9" y="88">BUTTON2-3</text>
<text x="245.9" y="85.4">BUTTON2-4</text>
<text x="31.8" y="93">SCL</text>
<text x="38" y="91.9">A5</text>
<text x="83.2" y="90.5">SCL</text>
<text x="83.2" y="93">XSHUT</text>
<text x="83.2" y="95.6">GPIO1</text>
<text x="116.5" y="90.5">D6</text>
<text x="116.5" y="93">D7</text>
<text x="116.5" y="95.6">D8</text>
<text x="121.8" y="91.9">D7</text>
<text x="121.8" y="94.4">D8</text>
<text x="184.7" y="90.5">TRIG</text>
<text x="184.7" y="95.6">ECHO</text>
<text x="237.9" y="91.9" transform="rotate(-90 237.9 91.9)">3</text>
<text x="83.2" y="100.6">GND</text>
<text x="115.4" y="100.7">D10</text>
<text x="116.5" y="98.1">D9</text>
<text x="121.8" y="97">D9</text>
<text x="121.8" y="99.5">D10</text>
<text x="184.7" y="100.6">GND</text>
<text x="219" y="97">2</text>
<text x="225.9" y="97">7</text>
<text x="234.2" y="97">5</text>
<text x="237.9" y="98.8" transform="rotate(-90 237.9 98.8)">4</text>
<text x="226.6" y="104.6">5</text>
<text x="233.6" y="104.6">4</text>
<text x="22.1" y="117.3" transform="rotate(-90 22.1 117.3)">8</text>
<text x="29.7" y="117.3" transform="rotate(-90 29.7 117.3)">6</text>
<text x="72.9" y="119.8" transform="rotate(-90 72.9 119.8)">7</text>
<text x="150.4" y="119.8">1</text>
<text x="150.4" y="114.8">2</text>
<text x="157.4" y="119.8">8</text>
<text x="157.4" y="114.8">1</text>
<text x="22.1" y="124.2" transform="rotate(-90 22.1 124.2)">1</text>
<text x="29.7" y="124.2" transform="rotate(-90 29.7 124.2)">3</text>
<text x="93.2" y="124.9" transform="rotate(-90 93.2 124.9)">5</text>
<text x="136.7" y="120.9">SPI-6</text>
<text x="150.4" y="124.9">2</text>
<text x="157.4" y="124.9">7</text>
<text x="230.6" y="123.5">BUTTON2-2</text>
<text x="48.9" y="130">6</text>
<text x="55.1" y="127.5" transform="rotate(-90 55.1 127.5)">2</text>
<text x="55.8" y="130">1</text>
<text x="72.9" y="126.8" transform="rotate(-90 72.9 126.8)">2</text>
<text x="93.2" y="131.9" transform="rotate(-90 93.2 131.9)">4</text>
<text x="110.4" y="131.1">SCK</text>
<text x="116.8" y="130">SCK</text>
<text x="136.7" y="126">SPI-2</text>
<text x="136.7" y="131.1">SPI-3</text>
<text x="182.2" y="128.6">VIN</text>
<text x="230.6" y="128.6">BUTTON2-1</text>
<text x="80.5" y="137.6" transform="rotate(-90 80.5 137.6)">5</text>
<text x="108.9" y="136.2">MOSI</text>
<text x="108.9" y="133.6">MISO</text>
<text x="116.8" y="135.1">MOSI</text>
<text x="116.8" y="132.5">MISO</text>
<text x="136.7" y="133.6">SPI-4</text>
<text x="136.7" y="136.2">SPI-5</text>
<text x="182.2" y="133.6">OUT</text>
<text x="220.1" y="135.1" transform="rotate(-90 220.1 135.1)">7</text>
<text x="74.3" y="140.2">3</text>
<text x="81.2" y="140.2">4</text>
<text x="136.7" y="143.8">SPI-1</text>
<text x="182.2" y="138.7">GND</text>
<text x="220.1" y="142" transform="rotate(-90 220.1 142)">2</text>
<text x="157" y="161.6">ANALOG1-2</text>
<text x="60.2" y="163" transform="rotate(-90 60.2 163)">3</text>
<text x="157" y="164.1">ANALOG2-2</text>
<text x="223" y="166.7">SERIAL-2</text>
<text x="60.2" y="169.9" transform="rotate(-90 60.2 169.9)">6</text>
<text x="64.1" y="170.6">5</text>
<text x="71" y="170.6">4</text>
<text x="104" y="171.7">A1</text>
<text x="104" y="169.2">A0</text>
<text x="109.1" y="173.1">A2</text>
<text x="109.1" y="170.6">A1</text>
<text x="109.1" y="168.1">A0</text>
<text x="141.8" y="169.2">ANALOG1-3</text>
<text x="141.8" y="171.7">ANALOG2-3</text>
<text x="190.3" y="171.7">TX</text>
<text x="195.5" y="170.6">TXD</text>
<text x="215.4" y="171.7">SERIAL-3</text>
<text x="64.1" y="178.2">5</text>
<text x="71" y="178.2">4</text>
<text x="104" y="176.8">A3</text>
<text x="104" y="174.3">A2</text>
<text x="109.1" y="175.7">A3</text>
<text x="190.2" y="176.8">RX</text>
<text x="195.5" y="175.7">RXD</text>
<text x="215.4" y="176.8">SERIAL-4</text>
<text x="60.2" y="180.8" transform="rotate(-90 60.2 180.8)">6</text>
<text x="104" y="184.4">A7</text>
<text x="104" y="181.9">A6</text>
<text x="109.1" y="183.3">A7</text>
<text x="109.1" y="180.8">A6</text>
<text x="157" y="184.4">ANALOG1-1</text>
<text x="223" y="181.9">SERIAL-1</text>
<text x="60.2" y="187.7" transform="rotate(-90 60.2 187.7)">3</text>
<text x="157" y="189.5">ANALOG2-1</text>
</g>
<g font-size="1.8" fill="#800000">
<text x="107.6" y="80.3">INT</text>
<text x="107.6" y="82.9">INT</text>
<text x="112.2" y="82.9">PWM</text>
<text x="112.2" y="88">PWM</text>
<text x="112.2" y="90.5">PWM</text>
<text x="111.2" y="100.7">PWM</text>
<text x="112.2" y="98.1">PWM</text>
</g>
</svg>
